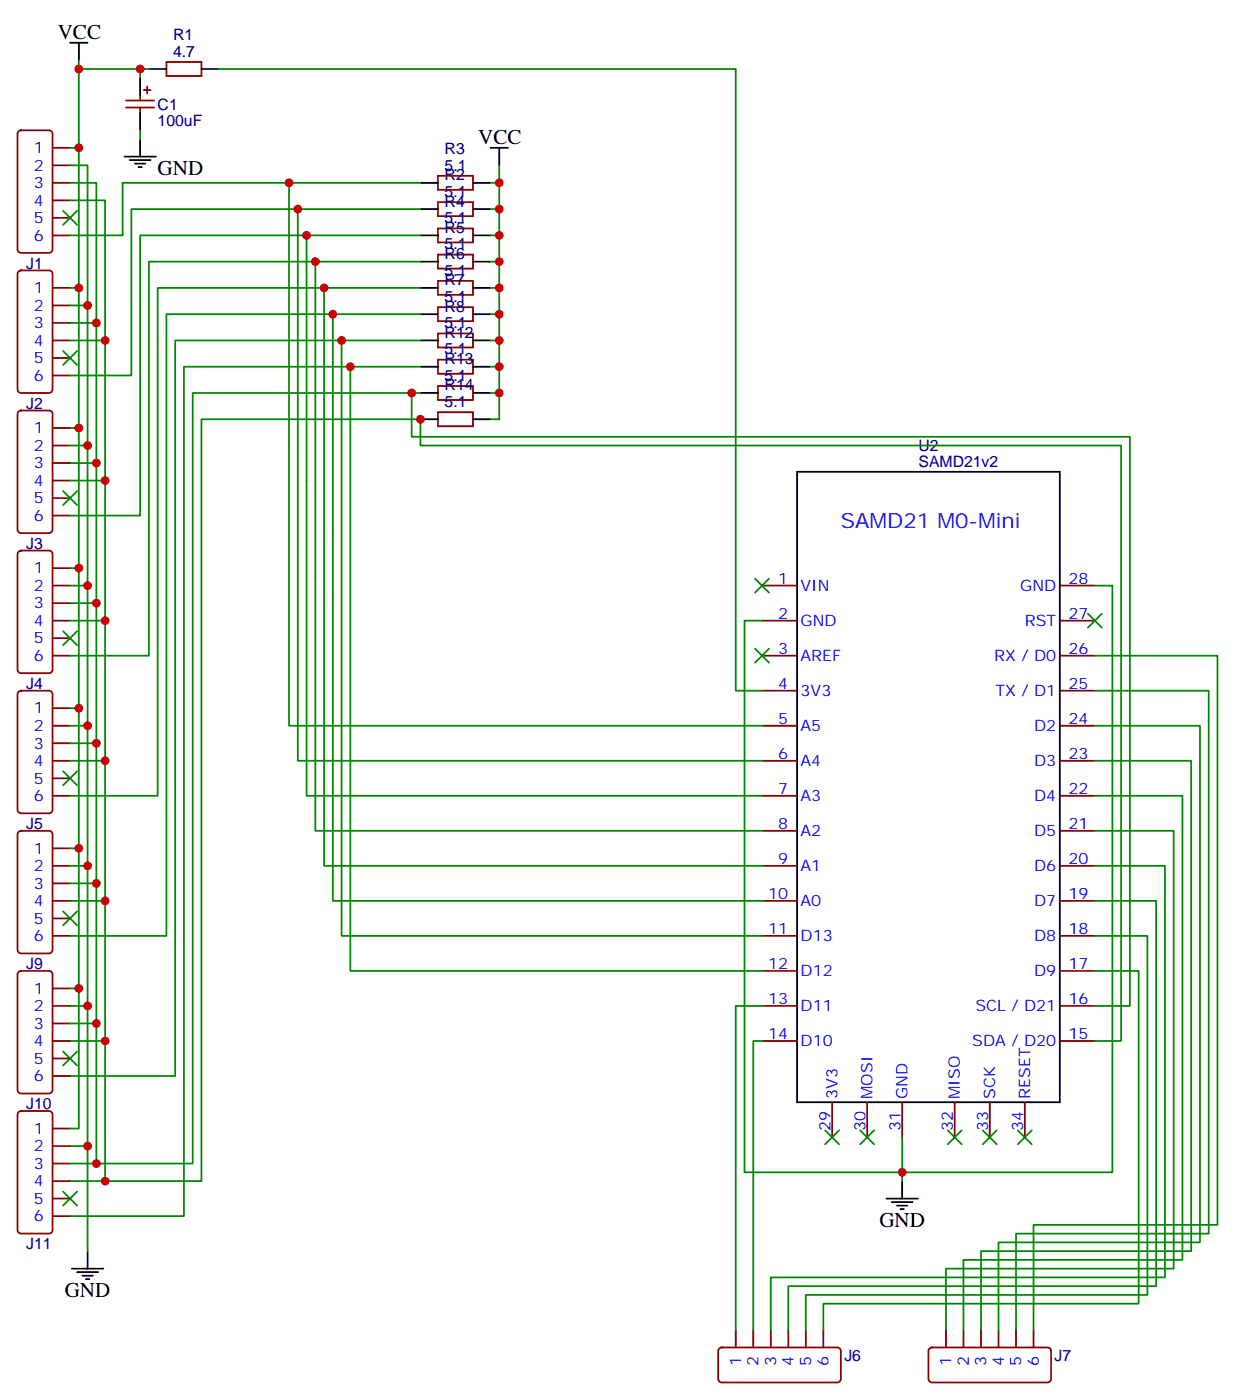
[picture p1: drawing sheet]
<svg xmlns="http://www.w3.org/2000/svg" width="249mm" height="282mm" viewBox="0 0 249 282" stroke-linecap="round" stroke-linejoin="round" font-family="sans-serif">
<g fill="none" stroke="#870000" stroke-width=".35">
<path d="M28.2 19.2v1M28.9 18.1h1.4M29.6 17.4v1.4M33.5 12.5h7.1v2.8h-7.1zM3.8 26.5l.4-.3h5.7a.71 .71 0 0 1 .7 .8v23.2a.76 .76 0 0 1-.7 .7h-5.7a.76 .76 0 0 1-.7-.7v-23.2zM10.6 29.8h3.5M10.6 33.3h3.5M10.6 36.8h3.5M25.4 20.2h5.6M25.4 21.7h5.6M28.2 21.7v1M88.2 35.4h7v2.8h-7z"/>
<path d="M3.8 54.7l.4-.2h5.7a.71 .71 0 0 1 .7 .7v23.3a.76 .76 0 0 1-.7 .7h-5.7a.76 .76 0 0 1-.7-.7v-23.3zM10.6 40.4h3.5M10.6 43.9h3.5M10.6 47.4h3.5M10.6 58h3.5M88.2 40.7h7v2.8h-7zM88.2 46h7v2.8h-7zM88.2 51.3h7v2.8h-7zM88.2 56.6h7v2.8h-7zM10.6 61.5h3.5M10.6 65.1h3.5M10.6 68.6h3.5"/>
<path d="M10.6 72.1h3.5M10.6 75.6h3.5M88.2 61.9h7v2.8h-7zM88.2 67.2h7v2.8h-7zM88.2 72.5h7v2.8h-7zM88.2 77.8h7v2.8h-7zM3.8 82.9l.4-.2h5.7a.71 .71 0 0 1 .7 .7v23.3a.76 .76 0 0 1-.7 .7h-5.7a.76 .76 0 0 1-.7-.7v-23.3zM10.6 86.2h3.5M10.6 89.7h3.5M10.6 93.3h3.5M10.6 96.8h3.5M88.2 83h7v2.9h-7z"/>
<path d="M3.8 111.1l.4-.2h5.7a.71 .71 0 0 1 .7 .7v23.3a.76 .76 0 0 1-.7 .7h-5.7a.76 .76 0 0 1-.7-.7v-23.3zM10.6 100.3h3.5M10.6 103.9h3.5M10.6 114.4h3.5M10.6 118h3.5M153.5 118h7M213.4 118h7.1M3.8 139.3l.4-.2h5.7a.71 .71 0 0 1 .7 .7v23.3a.76 .76 0 0 1-.7 .7h-5.7a.76 .76 0 0 1-.7-.7v-23.3zM10.6 121.5h3.5M10.6 125h3.5M10.6 128.6h3.5M10.6 132.1h3.5"/>
<path d="M153.5 125h7M153.5 132.1h7M153.5 139.1h7M213.4 125h7.1M213.4 132.1h7.1M213.4 139.1h7.1M10.6 142.7h3.5M10.6 146.2h3.5M10.6 149.7h3.5M10.6 153.2h3.5M10.6 156.8h3.5M153.5 146.2h7"/>
<path d="M153.5 153.2h7M213.4 146.2h7.1M213.4 153.2h7.1M3.8 167.6l.4-.2h5.7a.71 .71 0 0 1 .7 .7v23.2a.76 .76 0 0 1-.7 .8h-5.7a.76 .76 0 0 1-.7-.8v-23.2zM10.6 160.3h3.5M10.6 170.9h3.5M10.6 174.4h3.5M10.6 177.9h3.5M153.5 160.3h7M153.5 174.4h7M153.5 167.4h7M213.4 160.3h7.1"/>
<path d="M213.4 174.4h7.1M213.4 167.4h7.1M3.8 195.8l.4-.2h5.7a.71 .71 0 0 1 .7 .7v23.3a.76 .76 0 0 1-.7 .7h-5.7a.76 .76 0 0 1-.7-.7v-23.3zM10.6 181.5h3.5M10.6 185h3.5M10.6 188.5h3.5M10.6 199.1h3.5M153.5 181.5h7M153.5 188.5h7M153.5 195.6h7M213.4 181.5h7.1M213.4 188.5h7.1"/>
<path d="M213.4 195.6h7.1M10.6 202.6h3.5M10.6 206.2h3.5M10.6 209.7h3.5M10.6 213.2h3.5M10.6 216.7h3.5M153.5 202.6h7M153.5 209.7h7M213.4 202.6h7.1M213.4 209.7h7.1M3.8 224l.4-.2h5.7a.71 .71 0 0 1 .7 .7v23.3a.76 .76 0 0 1-.7 .7h-5.7a.76 .76 0 0 1-.7-.7v-23.3zM10.6 227.3h3.5"/>
<path d="M10.6 230.9h3.5M10.6 234.4h3.5M10.6 237.9h3.5M167.6 222v7.1M174.6 222v7.1M181.7 222v7.1M192.3 222v7.1M199.3 222v7.1M206.4 222v7.1M10.6 241.4h3.5M10.6 245h3.5M144.9 271.6l.4-.2h23.3a.71 .71 0 0 1 .7 .7v5.7a.76 .76 0 0 1-.7 .7h-23.3a.76 .76 0 0 1-.7-.7v-5.7z"/>
<path d="M148.2 267.9v3.5M151.7 267.9v3.5M155.2 267.9v3.5M158.7 267.9v3.5M162.3 267.9v3.5M165.8 267.9v3.5M187.2 271.6l.5-.2h23.3a.71 .71 0 0 1 .7 .7v5.7a.76 .76 0 0 1-.7 .7h-23.3a.76 .76 0 0 1-.7-.7v-5.7zM190.5 267.9v3.5M194 267.9v3.5M197.6 267.9v3.5M201.1 267.9v3.5M204.6 267.9v3.5"/>
<path d="M208.1 267.9v3.5"/>
</g>
<g fill="none" stroke="#000" stroke-width=".35">
<path d="M14.1 8.6h3.5M15.9 8.6v3.5M28.2 15.7v3.5M30 13.9h3.5M40.6 13.9h3.5M25 31.5h6.4M26.1 32.2h4.2M27.2 32.9h2.1M27.9 33.7h.7M28.2 22.7v3.5M28.2 28v3.5M84.7 36.8h3.5"/>
<path d="M95.2 36.8h3.6M98.8 29.8h3.5M100.5 29.8v3.5M84.7 42.1h3.5M84.7 47.4h3.5M84.7 52.7h3.5M84.7 58h3.5M95.2 42.1h3.6M95.2 47.4h3.6M95.2 52.7h3.6M95.2 58h3.6M84.7 63.3h3.5"/>
<path d="M84.7 68.6h3.5M84.7 73.9h3.5M84.7 79.2h3.5M95.2 63.3h3.6M95.2 68.6h3.6M95.2 73.9h3.6M95.2 79.2h3.6M84.7 84.5h3.5M95.2 84.5h3.6M160.5 95h52.9v127h-52.9zM181.7 237.9v3.5M14.5 255.6h6.3"/>
<path d="M15.5 256.3h4.3M16.6 257h2.1M17.3 257.7h.7M17.6 252v3.6M178.5 241.4h6.4M179.6 242.1h4.2M180.6 242.9h2.1M181.3 243.6h.7"/>
</g>
<g fill="none" stroke="#008700" stroke-width=".35">
<path d="M15.9 12.1v17.7M15.9 13.9h12.3M30 13.9h-1.8v1.8M44.1 13.9h104.1v125.2h5.3M14.1 29.8h1.8v28.2h-1.8M14.1 33.3h3.5v28.2M14.1 36.8h5.3v28.3h-5.3M28.2 26.2v1.8M58.2 36.8v109.4h95.3M84.7 36.8h-60v10.6h-10.6M98.8 36.8h1.7v5.3h-1.7M100.5 33.3v3.5"/>
<path d="M14.1 40.4h7.1v28.2M15.9 58v28.2h-1.8M60 42.1v111.1h93.5M61.7 47.4v112.9h91.8M63.5 52.7v114.7h90M65.3 58v116.4h88.2M84.7 42.1h-58.2v33.5h-12.4M84.7 47.4h-56.5v56.5h-14.1M84.7 52.7h-54.7v79.4h-15.9M84.7 58h-53v102.3h-17.6M98.8 47.4h1.7v5.3h-1.7M100.5 52.7v5.3h-1.7"/>
<path d="M100.5 58v5.3h-1.7M100.5 42.1v5.3M14.1 61.5h3.5v28.2M14.1 68.6h7.1v28.2M19.4 65.1v28.2h-5.3M67 63.3v118.2h86.5M68.8 68.6v119.9h84.7M70.6 73.9v121.7h82.9M82.9 79.2v8.8h144.6v114.6h-7M84.7 63.3h-51.2v125.2h-19.4M84.7 68.6h-49.4v148.1h-21.2M84.7 73.9h-47.7v171.1h-22.9"/>
<path d="M84.7 79.2h-45.9v155.2h-19.4M100.5 63.3v5.3h-1.7M100.5 68.6v5.3h-1.7M100.5 73.9v5.3h-1.7M100.5 79.2v5.3h-1.7M14.1 89.7h3.5v28.3M14.1 96.8h7.1v28.2M15.9 86.2v28.2h-1.8M19.4 93.3v28.2h-5.3M14.1 118h3.5v28.2h-3.5M15.9 114.4v28.3h-1.8M220.5 118h3.5v118.1h-42.3v1.8"/>
<path d="M14.1 125h7.1v28.2M19.4 121.5v28.2h-5.3M153.5 125h-3.6v111.1h31.8v-7M220.5 139.1h22.9v109.4h-38.8v19.4M220.5 132.1h24.7v114.6h-37.1v21.2M14.1 153.2h7.1v28.3M15.9 142.7v28.2h-1.8M17.6 146.2v105.8M19.4 149.7v28.2h-5.3M220.5 153.2h19.4v98.8h-42.3v15.9M220.5 146.2h21.2v104.1h-40.6v17.6M14.1 174.4h3.5"/>
<path d="M15.9 170.9v28.2h-1.8M19.4 177.9v28.3h-5.3M220.5 174.4h14.1v82.9h-79.4v10.6M220.5 167.4h15.9v88.2h-45.9v12.3M220.5 160.3h17.6v93.5h-44.1v14.1M14.1 181.5h7.1v28.2M15.9 199.1v28.2h-1.8M220.5 195.6h8.8v67h-63.5v5.3M220.5 188.5h10.6v72.3h-68.8v7.1M220.5 181.5h12.3v77.6h-74.1v8.8M14.1 209.7h7.1v28.2h-7.1M14.1 202.6h3.5"/>
<path d="M19.4 206.2v28.2h-5.3M153.5 202.6h-5.3v65.3M153.5 209.7h-1.8v58.2M220.5 209.7h5.3v-120h-141.1v-5.2h-44.1v153.4h-19.4M14.1 230.9h3.5"/>
</g>
<g fill="#c00">
<circle cx="181.7" cy="236.1" r=".88"/>
<circle cx="21.2" cy="237.9" r=".88"/>
<circle cx="19.4" cy="234.4" r=".88"/>
<circle cx="21.2" cy="96.8" r=".88"/>
<circle cx="21.2" cy="153.2" r=".88"/>
<circle cx="21.2" cy="181.5" r=".88"/>
<circle cx="21.2" cy="209.7" r=".88"/>
<circle cx="19.4" cy="206.2" r=".88"/>
<circle cx="19.4" cy="149.7" r=".88"/>
<circle cx="19.4" cy="93.3" r=".88"/>
<circle cx="28.2" cy="13.9" r=".88"/>
<circle cx="15.9" cy="13.9" r=".88"/>
<circle cx="70.6" cy="73.9" r=".88"/>
<circle cx="67" cy="63.3" r=".88"/>
<circle cx="100.5" cy="73.9" r=".88"/>
<circle cx="100.5" cy="63.3" r=".88"/>
<circle cx="17.6" cy="202.6" r=".88"/>
<circle cx="15.9" cy="199.1" r=".88"/>
<circle cx="15.9" cy="142.7" r=".88"/>
<circle cx="17.6" cy="146.2" r=".88"/>
<circle cx="100.5" cy="36.8" r=".88"/>
<circle cx="100.5" cy="52.7" r=".88"/>
<circle cx="17.6" cy="89.7" r=".88"/>
<circle cx="15.9" cy="86.2" r=".88"/>
<circle cx="15.9" cy="58" r=".88"/>
<circle cx="15.9" cy="114.4" r=".88"/>
<circle cx="17.6" cy="118" r=".88"/>
<circle cx="17.6" cy="61.5" r=".88"/>
<circle cx="15.9" cy="29.8" r=".88"/>
<circle cx="100.5" cy="47.4" r=".88"/>
<circle cx="100.5" cy="42.1" r=".88"/>
<circle cx="15.9" cy="170.9" r=".88"/>
<circle cx="17.6" cy="174.4" r=".88"/>
<circle cx="17.6" cy="230.9" r=".88"/>
<circle cx="100.5" cy="58" r=".88"/>
<circle cx="100.5" cy="68.6" r=".88"/>
<circle cx="100.5" cy="79.2" r=".88"/>
<circle cx="68.8" cy="68.6" r=".88"/>
<circle cx="65.3" cy="58" r=".88"/>
<circle cx="63.5" cy="52.7" r=".88"/>
<circle cx="61.7" cy="47.4" r=".88"/>
<circle cx="60" cy="42.1" r=".88"/>
<circle cx="19.4" cy="65.1" r=".88"/>
<circle cx="19.4" cy="121.5" r=".88"/>
<circle cx="19.4" cy="177.9" r=".88"/>
<circle cx="21.2" cy="125" r=".88"/>
<circle cx="21.2" cy="68.6" r=".88"/>
<circle cx="84.7" cy="84.5" r=".88"/>
<circle cx="82.9" cy="79.2" r=".88"/>
<circle cx="58.2" cy="36.8" r=".88"/>
</g>
<g fill="#c00" stroke="#008700" stroke-width=".35">
<path d="M12.7 240l2.8 2.9zM15.5 240l-2.8 2.9z"/>
<path d="M12.7 211.8l2.8 2.8zM15.5 211.8l-2.8 2.8z"/>
<path d="M12.7 183.6l2.8 2.8zM15.5 183.6l-2.8 2.8z"/>
<path d="M12.7 155.4l2.8 2.8zM15.5 155.4l-2.8 2.8z"/>
<path d="M12.7 127.1l2.8 2.9zM15.5 127.1l-2.8 2.9z"/>
<path d="M12.7 98.9l2.8 2.8zM15.5 98.9l-2.8 2.8z"/>
<path d="M12.7 42.5l2.8 2.8zM15.5 42.5l-2.8 2.8z"/>
<path d="M12.7 70.7l2.8 2.8zM15.5 70.7l-2.8 2.8z"/>
<path d="M152 116.6l2.9 2.8zM154.9 116.6l-2.9 2.8z"/>
<path d="M152 130.7l2.9 2.8zM154.9 130.7l-2.9 2.8z"/>
<path d="M219.1 123.6l2.8 2.8zM221.9 123.6l-2.8 2.8z"/>
<path d="M166.2 227.7l2.8 2.8zM169 227.7l-2.8 2.8z"/>
<path d="M173.2 227.7l2.8 2.8zM176 227.7l-2.8 2.8z"/>
<path d="M190.9 227.7l2.8 2.8zM193.7 227.7l-2.8 2.8z"/>
<path d="M197.9 227.7l2.8 2.8zM200.7 227.7l-2.8 2.8z"/>
<path d="M205 227.7l2.8 2.8zM207.8 227.7l-2.8 2.8z"/>
</g>
<g font-size="4.2">
<text x="11.6" y="7.9">VCC</text>
<text x="96.3" y="29.1">VCC</text>
<text x="31.7" y="35.3">GND</text>
<text x="177.1" y="247.1">GND</text>
<text x="13.1" y="261.2">GND</text>
</g>
<text font-size="4.2" fill="#00f" x="169.3" y="106.3">SAMD21 M0-Mini</text>
<g font-size="3.2" fill="#000080">
<text x="34.9" y="11.4">4.7</text>
<text x="34.9" y="8.1">R1</text>
<text x="31.7" y="22.1">C1</text>
<text x="31.7" y="25.3">100uF</text>
<text x="89.5" y="34.4">5.1</text>
<text x="89.5" y="31">R3</text>
<text x="89.5" y="39.7">5.1</text>
<text x="89.5" y="36.3">R2</text>
<text x="89.5" y="41.6">R4</text>
<text x="89.5" y="44.9">5.1</text>
<text x="89.5" y="46.9">R5</text>
<text x="89.5" y="50.2">5.1</text>
<text x="89.5" y="52.2">R6</text>
<text x="5.3" y="54.1">J1</text>
<text x="89.5" y="55.5">5.1</text>
<text x="89.5" y="57.5">R7</text>
<text x="89.5" y="60.8">5.1</text>
<text x="89.5" y="62.8">R8</text>
<text x="89.5" y="66.1">5.1</text>
<text x="89.5" y="71.4">5.1</text>
<text x="89.5" y="68.1">R12</text>
<text x="89.5" y="76.7">5.1</text>
<text x="89.5" y="73.4">R13</text>
<text x="5.3" y="82.4">J2</text>
<text x="89.5" y="82">5.1</text>
<text x="89.5" y="78.6">R14</text>
<text x="185" y="94">SAMD21v2</text>
<text x="185" y="90.8">U2</text>
<text x="5.3" y="110.6">J3</text>
<text x="5.3" y="138.8">J4</text>
<text x="5.3" y="167">J5</text>
<text x="5.3" y="195.2">J9</text>
<text x="5.3" y="223.5">J10</text>
<text x="5.3" y="251.7">J11</text>
<text x="170" y="274.2">J6</text>
<text x="212.4" y="274.1">J7</text>
</g>
<g font-size="3.2" fill="#00f">
<text x="6.8" y="30.8">1</text>
<text x="6.8" y="34.4">2</text>
<text x="6.8" y="37.9">3</text>
<text x="6.8" y="41.4">4</text>
<text x="6.8" y="44.9">5</text>
<text x="6.8" y="48.5">6</text>
<text x="6.8" y="59.1">1</text>
<text x="6.8" y="62.6">2</text>
<text x="6.8" y="66.1">3</text>
<text x="6.8" y="69.6">4</text>
<text x="6.8" y="73.2">5</text>
<text x="6.8" y="76.7">6</text>
<text x="6.8" y="87.3">1</text>
<text x="6.8" y="90.8">2</text>
<text x="6.8" y="94.3">3</text>
<text x="6.8" y="97.9">4</text>
<text x="6.8" y="101.4">5</text>
<text x="6.8" y="104.9">6</text>
<text x="6.8" y="115.5">1</text>
<text x="6.8" y="119">2</text>
<text x="156.7" y="117.6">1</text>
<text x="161.2" y="119">VIN</text>
<text x="205.4" y="119">GND</text>
<text x="215.2" y="117.6">28</text>
<text x="6.8" y="122.6">3</text>
<text x="156.7" y="124.7">2</text>
<text x="215.2" y="124.7">27</text>
<text x="6.8" y="126.1">4</text>
<text x="6.8" y="129.6">5</text>
<text x="156.7" y="131.7">3</text>
<text x="161.2" y="126.1">GND</text>
<text x="206.4" y="126.1">RST</text>
<text x="215.2" y="131.7">26</text>
<text x="6.8" y="133.1">6</text>
<text x="161.2" y="133.1">AREF</text>
<text x="200.2" y="133.1">RX / D0</text>
<text x="6.8" y="143.7">1</text>
<text x="156.7" y="138.8">4</text>
<text x="161.2" y="140.2">3V3</text>
<text x="200.5" y="140.2">TX / D1</text>
<text x="215.2" y="138.8">25</text>
<text x="6.8" y="147.2">2</text>
<text x="156.7" y="145.8">5</text>
<text x="161.2" y="147.2">A5</text>
<text x="208.3" y="147.2">D2</text>
<text x="215.2" y="145.8">24</text>
<text x="6.8" y="150.8">3</text>
<text x="6.8" y="154.3">4</text>
<text x="156.7" y="152.9">6</text>
<text x="161.2" y="154.3">A4</text>
<text x="208.3" y="154.3">D3</text>
<text x="215.2" y="152.9">23</text>
<text x="6.8" y="157.8">5</text>
<text x="6.8" y="161.4">6</text>
<text x="156.7" y="159.9">7</text>
<text x="161.2" y="161.4">A3</text>
<text x="208.3" y="161.4">D4</text>
<text x="215.2" y="159.9">22</text>
<text x="156.7" y="167">8</text>
<text x="215.2" y="167">21</text>
<text x="6.8" y="171.9">1</text>
<text x="161.2" y="168.4">A2</text>
<text x="208.3" y="168.4">D5</text>
<text x="6.8" y="175.5">2</text>
<text x="6.8" y="179">3</text>
<text x="156.7" y="174.1">9</text>
<text x="161.2" y="175.5">A1</text>
<text x="208.3" y="175.5">D6</text>
<text x="215.2" y="174.1">20</text>
<text x="6.8" y="182.5">4</text>
<text x="154.7" y="181.1">10</text>
<text x="161.2" y="182.5">A0</text>
<text x="208.3" y="182.5">D7</text>
<text x="215.2" y="181.1">19</text>
<text x="6.8" y="186.1">5</text>
<text x="6.8" y="189.6">6</text>
<text x="154.7" y="188.2">11</text>
<text x="161.2" y="189.6">D13</text>
<text x="208.3" y="189.6">D8</text>
<text x="215.2" y="188.2">18</text>
<text x="154.7" y="195.2">12</text>
<text x="161.2" y="196.6">D12</text>
<text x="208.3" y="196.6">D9</text>
<text x="215.2" y="195.2">17</text>
<text x="6.8" y="200.2">1</text>
<text x="6.8" y="203.7">2</text>
<text x="154.7" y="202.3">13</text>
<text x="161.2" y="203.7">D11</text>
<text x="196.4" y="203.7">SCL / D21</text>
<text x="215.2" y="202.3">16</text>
<text x="6.8" y="207.2">3</text>
<text x="154.7" y="209.3">14</text>
<text x="215.2" y="209.3">15</text>
<text x="6.8" y="210.7">4</text>
<text x="6.8" y="214.3">5</text>
<text x="161.2" y="210.7">D10</text>
<text x="195.8" y="210.7">SDA / D20</text>
<text x="6.8" y="217.8">6</text>
<text x="168.6" y="221.3" transform="rotate(-90 168.6 221.3)">3V3</text>
<text x="175.7" y="221.3" transform="rotate(-90 175.7 221.3)">MOSI</text>
<text x="182.7" y="221.3" transform="rotate(-90 182.7 221.3)">GND</text>
<text x="193.3" y="221.3" transform="rotate(-90 193.3 221.3)">MISO</text>
<text x="200.4" y="221.3" transform="rotate(-90 200.4 221.3)">SCK</text>
<text x="207.4" y="221.3" transform="rotate(-90 207.4 221.3)">RESET</text>
<text x="167.2" y="227.8" transform="rotate(-90 167.2 227.8)">29</text>
<text x="174.3" y="227.8" transform="rotate(-90 174.3 227.8)">30</text>
<text x="181.3" y="227.8" transform="rotate(-90 181.3 227.8)">31</text>
<text x="191.9" y="227.8" transform="rotate(-90 191.9 227.8)">32</text>
<text x="199" y="227.8" transform="rotate(-90 199 227.8)">33</text>
<text x="206" y="227.8" transform="rotate(-90 206 227.8)">34</text>
<text x="6.8" y="228.4">1</text>
<text x="6.8" y="231.9">2</text>
<text x="6.8" y="235.4">3</text>
<text x="6.8" y="239">4</text>
<text x="6.8" y="242.5">5</text>
<text x="6.8" y="246">6</text>
<text x="149.2" y="275.2" transform="rotate(-90 149.2 275.2)">1</text>
<text x="152.8" y="275.2" transform="rotate(-90 152.8 275.2)">2</text>
<text x="156.3" y="275.2" transform="rotate(-90 156.3 275.2)">3</text>
<text x="159.8" y="275.2" transform="rotate(-90 159.8 275.2)">4</text>
<text x="163.3" y="275.2" transform="rotate(-90 163.3 275.2)">5</text>
<text x="166.9" y="275.2" transform="rotate(-90 166.9 275.2)">6</text>
<text x="191.6" y="275.2" transform="rotate(-90 191.6 275.2)">1</text>
<text x="195.1" y="275.2" transform="rotate(-90 195.1 275.2)">2</text>
<text x="198.6" y="275.2" transform="rotate(-90 198.6 275.2)">3</text>
<text x="202.1" y="275.2" transform="rotate(-90 202.1 275.2)">4</text>
<text x="205.7" y="275.2" transform="rotate(-90 205.7 275.2)">5</text>
<text x="209.2" y="275.2" transform="rotate(-90 209.2 275.2)">6</text>
</g>
</svg>
